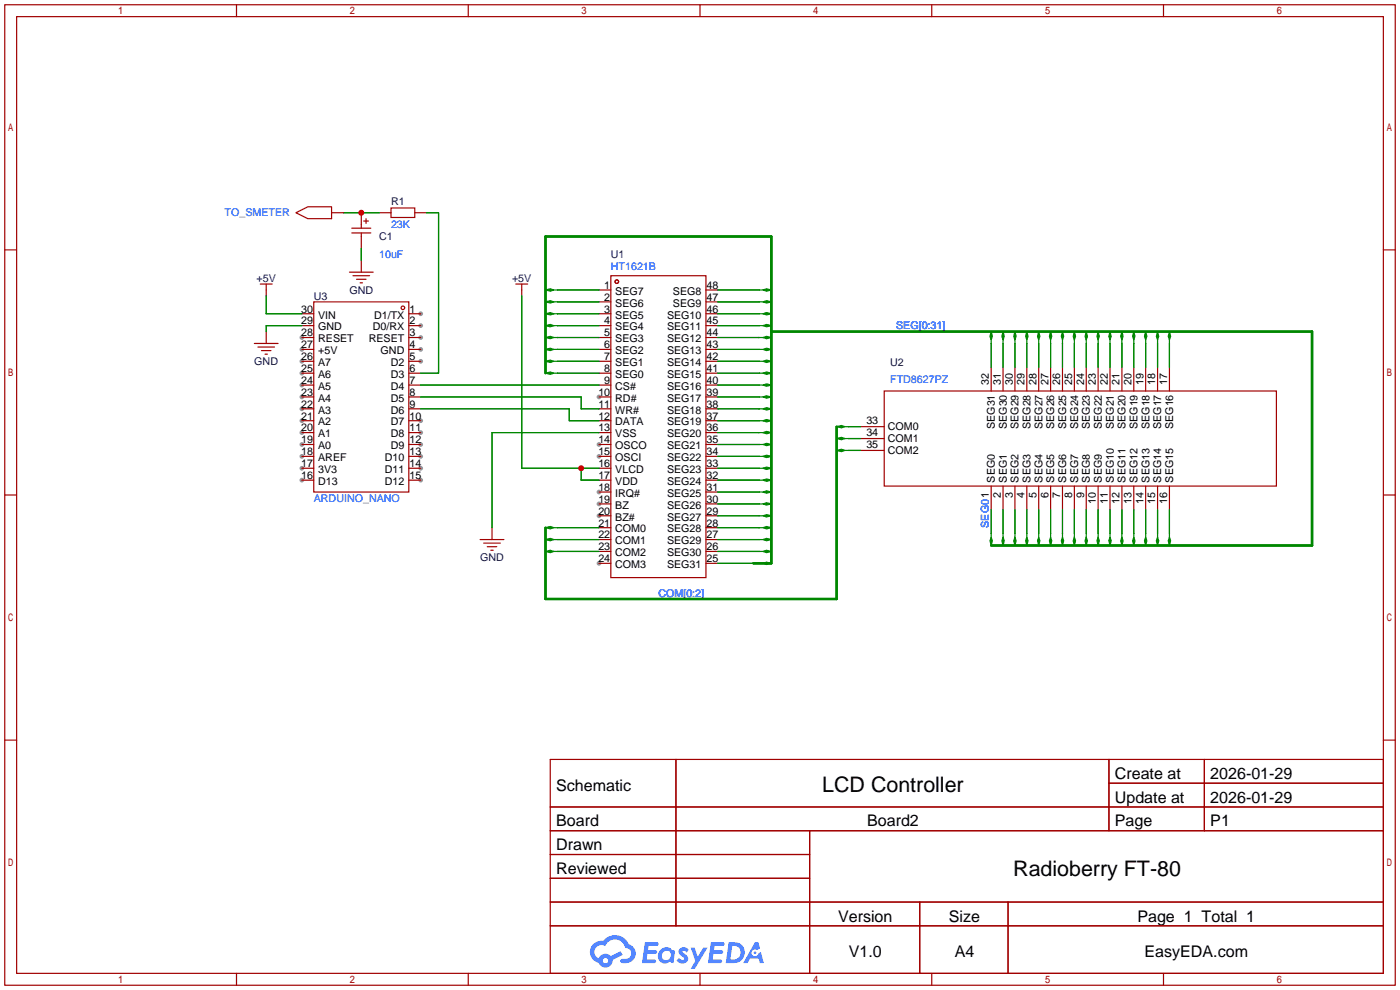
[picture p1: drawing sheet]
<svg xmlns="http://www.w3.org/2000/svg" width="299mm" height="212mm" viewBox="0 0 299 212" stroke-linecap="round" stroke-linejoin="round" font-family="sans-serif">
<g fill="#999">
<circle cx="128" cy="84.8" r=".51"/>
<circle cx="128" cy="95" r=".51"/>
<circle cx="128" cy="97.5" r=".51"/>
<circle cx="128" cy="105.2" r=".51"/>
<circle cx="128" cy="107.7" r=".51"/>
<circle cx="128" cy="110.2" r=".51"/>
<circle cx="128" cy="120.4" r=".51"/>
<circle cx="89.9" cy="67.1" r=".51"/>
<circle cx="89.9" cy="69.6" r=".51"/>
<circle cx="89.9" cy="72.1" r=".51"/>
<circle cx="89.9" cy="74.7" r=".51"/>
<circle cx="89.9" cy="77.2" r=".51"/>
<circle cx="89.9" cy="89.9" r=".51"/>
<circle cx="89.9" cy="92.5" r=".51"/>
<circle cx="89.9" cy="95" r=".51"/>
<circle cx="89.9" cy="97.5" r=".51"/>
<circle cx="89.9" cy="100.1" r=".51"/>
<circle cx="89.9" cy="102.6" r=".51"/>
<circle cx="64.5" cy="102.6" r=".51"/>
<circle cx="64.5" cy="100.1" r=".51"/>
<circle cx="64.5" cy="97.5" r=".51"/>
<circle cx="64.5" cy="95" r=".51"/>
<circle cx="64.5" cy="92.5" r=".51"/>
<circle cx="64.5" cy="89.9" r=".51"/>
<circle cx="64.5" cy="87.4" r=".51"/>
<circle cx="64.5" cy="84.8" r=".51"/>
<circle cx="64.5" cy="82.3" r=".51"/>
<circle cx="64.5" cy="79.8" r=".51"/>
<circle cx="64.5" cy="77.2" r=".51"/>
<circle cx="64.5" cy="74.7" r=".51"/>
<circle cx="64.5" cy="72.1" r=".51"/>
</g>
<g fill="none" stroke="#a10000" stroke-width=".25">
<path d="M1 1h297.2v209.6h-297.2zM3.6 3.6h292.1v204.4h-292.1zM50.5 1v2.6M100.1 1v2.6M149.6 1v2.6M199.1 1v2.6M248.7 1v2.6M1 53.4h2.6M295.7 53.4h2.5M1 105.8h2.6M295.7 105.8h2.5M1 158.2h2.6"/>
<path d="M295.7 158.2h2.5M117.6 162.3h178.1v45.7h-178.1zM117.6 172.5h178.1M117.6 177.5h178.1M144.5 162.3v35.6M173 177.5v30.5M237 162.3v15.2M237 167.4h58.7M257.4 162.3v15.2M117.6 182.6h55.4M117.6 192.8h178.1M117.6 187.7h55.4"/>
<path d="M117.6 197.9h178.1M196.6 192.8v15.2M215.4 192.8v15.2M50.5 208v2.6M100.1 208v2.6M149.6 208v2.6M199.1 208v2.6M248.7 208v2.6"/>
</g>
<g fill="#5487ff">
<path d="M145.3 202.7a1.3 1.3 0 0 1 1.9 .3l-.4 .6a.54 .54 0 0 0-.9-.2l.1 .2a1.34 1.34 0 0 1 .9 1.8 1.47 1.47 0 0 1-2.3-.1l.5-.6 .8 .5a.31 .31 0 0 0 .4-.3 .31 .31 0 0 0-.3-.4 1.12 1.12 0 0 1-.7-1.8z"/>
<path d="M147.6 202.5h.9l.6 2 1.2-2h.9l-2.7 4.6h-.9l1-1.7z"/>
<path d="M137.8 201.4h1.7a1.31 1.31 0 0 1 1.2 .2 .4 .4 0 0 1-.3 .5l-1.8 .1-.1 .9h1.6a.4 .4 0 0 1 .4 .4 .4 .4 0 0 1-.5 .4h-1.6l-.2 1.2h1.4a.46 .46 0 0 1 .5 0 .46 .46 0 0 1 .1 .5l-.4 .2h-2.6z"/>
<path d="M151.9 201.4h1.7a1.32 1.32 0 0 1 1.2 .2 .39 .39 0 0 1-.3 .5l-1.8 .1-.1 .9h1.6a.4 .4 0 0 1 .4 .4 .4 .4 0 0 1-.4 .4h-1.7l-.2 1.2h1.4a.46 .46 0 0 1 .5 0 .46 .46 0 0 1 .1 .5l-.4 .2h-2.6z"/>
<path d="M161.3 201.4h.8l.3 1.3-.6 .4a.75 .75 0 0 0-1.1 .3 .75 .75 0 0 0 .5 1 .75 .75 0 0 0 .9-.7l.5-.2 .6 2.3h-.8l-.3-.9h-1.8l-.5 .9h-1z"/>
<path d="M155.7 201.4l-.6 4.4h1.5a2.27 2.27 0 0 0 2.6-2.2 2.27 2.27 0 0 0-2.7-2.2zM156.5 202.1a1.5 1.5 0 0 1 1.8 1.6 1.5 1.5 0 0 1-1.9 1.4h-.3z"/>
<path d="M141.2 203a1.6 1.6 0 0 0-.3 2.3 1.6 1.6 0 0 0 2.3 .2l.7 .3 .3-2.4-.1-.3-.5-.1a1.58 1.58 0 0 0-2.4 0zM141.8 203.5a.98 .98 0 0 1 1.6 .4 .98 .98 0 0 1-1.1 1.3 .94 .94 0 0 1-.9-.7 .94 .94 0 0 1 .4-1z"/>
<path d="M126.8 201.8a2.37 2.37 0 0 0 1.1 4 1.54 1.54 0 0 0 1.8 1 1.54 1.54 0 0 0 1.2-1.6l2.2-1.1-.5-.8-2 1a1.57 1.57 0 0 0-2.7 .5 1.5 1.5 0 0 1-.7-2.1 1.5 1.5 0 0 1 2.2-.5 2.23 2.23 0 0 1 2.3-1.4 2.23 2.23 0 0 1 2 1.8 1.16 1.16 0 0 1 1.2 1.1 1.16 1.16 0 0 1-1.1 1.2h-.7a.47 .47 0 0 0-.5 .4 .47 .47 0 0 0 .4 .5 2.17 2.17 0 0 0 2.5-.9 2.17 2.17 0 0 0-.3-2.7l-.8-.4a3.2 3.2 0 0 0-5.5-.7l-1.1 .1zM128.8 205.3a.6 .6 0 0 1 1.2 0 .6 .6 0 0 1-1.2 0z"/>
<circle cx="161.4" cy="203.6" r=".28"/>
</g>
<g fill="none" stroke="#a10000" stroke-width=".25">
<path d="M63.2 45.5l2.6-1.3h5.1v2.5h-5.1zM70.9 45.5h2.5M74.7 58.2h5.1M75.2 48.8h4M75.2 49.8h4M75.4 58.9h3.6M76.2 59.7h2M77.2 45.5v3.3M77.2 49.8v3.3M77.2 55.6v2.6M77.7 47.2h1M78.2 46.7v1.1"/>
<path d="M81 45.5h2.6M83.6 44.4h5v2.1h-5zM88.6 45.5h2.6M130.6 58.9h20.3v64.5h-20.3zM54.4 73.4h5M55.1 74.2h3.6M55.6 60.7h2.6M55.9 74.9h2M56.6 75.7h.5M56.9 60.7v2.5M56.9 70.9v2.5M64.5 67.1h2.6"/>
<path d="M64.5 69.6h2.6M64.5 72.1h2.6M64.5 74.7h2.6M64.5 77.2h2.6M64.5 79.8h2.6M67.1 64.5h20.3v40.7h-20.3zM77 60.5h.5M87.4 67.1h2.5M87.4 69.6h2.5M87.4 72.1h2.5M87.4 74.7h2.5M87.4 77.2h2.5"/>
<path d="M87.4 79.8h2.5M110.2 60.7h2.6M111.5 60.7v2.5M128 62h2.6M128 64.5h2.6M128 67.1h2.6M128 69.6h2.6M128 72.1h2.6M128 74.7h2.6M128 77.2h2.6M128 79.8h2.6M150.9 62h2.5"/>
<path d="M150.9 64.5h2.5M150.9 67.1h2.5M150.9 69.6h2.5M150.9 72.1h2.5M150.9 74.7h2.5M150.9 77.2h2.5M150.9 79.8h2.5M211.8 78.5v5.1M214.4 78.5v5.1M216.9 78.5v5.1M219.5 78.5v5.1M222 78.5v5.1"/>
<path d="M224.5 78.5v5.1M227.1 78.5v5.1M229.6 78.5v5.1M232.2 78.5v5.1M234.7 78.5v5.1M237.2 78.5v5.1M239.8 78.5v5.1M242.3 78.5v5.1M244.9 78.5v5.1M247.4 78.5v5.1M249.9 78.5v5.1M64.5 82.3h2.6"/>
<path d="M64.5 84.8h2.6M64.5 87.4h2.6M64.5 89.9h2.6M64.5 92.5h2.6M64.5 95h2.6M64.5 97.5h2.6M87.4 82.3h2.5M87.4 84.8h2.5M87.4 87.4h2.5M87.4 89.9h2.5M87.4 92.5h2.5M87.4 95h2.5"/>
<path d="M87.4 97.5h2.5M128 82.3h2.6M128 84.8h2.6M128 87.4h2.6M128 89.9h2.6M128 92.5h2.6M128 95h2.6M128 97.5h2.6M150.9 82.3h2.5M150.9 84.8h2.5M150.9 87.4h2.5M150.9 89.9h2.5"/>
<path d="M150.9 92.5h2.5M150.9 95h2.5M150.9 97.5h2.5M183.9 91.2h5.1M183.9 93.7h5.1M183.9 96.3h5.1M189 83.6h83.8v20.3h-83.8zM64.5 100.1h2.6M64.5 102.6h2.6M87.4 100.1h2.5M87.4 102.6h2.5M102.6 115.3h5.1"/>
<path d="M103.4 116.1h3.5M104.1 116.8h2.1M104.9 117.6h.5M105.2 112.8v2.5M128 100.1h2.6M128 102.6h2.6M128 105.2h2.6M128 107.7h2.6M128 110.2h2.6M128 112.8h2.6M128 115.3h2.6M128 117.9h2.6"/>
<path d="M150.9 100.1h2.5M150.9 102.6h2.5M150.9 105.2h2.5M150.9 107.7h2.5M150.9 110.2h2.5M150.9 112.8h2.5M150.9 115.3h2.5M150.9 117.9h2.5M211.8 103.9v5.1M214.4 103.9v5.1M216.9 103.9v5.1M219.5 103.9v5.1"/>
<path d="M222 103.9v5.1M224.5 103.9v5.1M227.1 103.9v5.1M229.6 103.9v5.1M232.2 103.9v5.1M234.7 103.9v5.1M237.2 103.9v5.1M239.8 103.9v5.1M242.3 103.9v5.1M244.9 103.9v5.1M247.4 103.9v5.1M249.9 103.9v5.1"/>
<path d="M128 120.4h2.6M150.9 120.4h2.5"/>
<circle cx="86.1" cy="65.8" r=".38"/>
<circle cx="131.8" cy="60.2" r=".38"/>
</g>
<path d="M116.6 79.8v-29.3h48.2v69.9h-3.8M164.8 70.9h115.6v45.7h-68.6M178.8 91.2v36.8h-62.2v-15.2" fill="none" stroke="#008700" stroke-width=".51"/>
<g fill="none" stroke="#008700" stroke-width=".25">
<path d="M73.4 45.5h7.6M77.2 53.1v2.5M91.2 45.5h2.5v34.3h-3.8M56.9 63.2v3.9h7.6M64.5 69.6h-7.6v1.3M111.5 63.2v36.9h16.5M118.4 62h9.6M118.4 64.5h9.6M118.4 67.1h9.6M118.4 69.6h9.6M118.4 72.1h9.6M118.4 74.7h9.6"/>
<path d="M118.4 77.2h9.6M118.4 79.8h9.6M153.4 62h9.7M153.4 64.5h9.7M153.4 67.1h9.7M153.4 69.6h9.7M153.4 72.1h9.7M153.4 74.7h9.7M153.4 77.2h9.7M153.4 79.8h9.7M211.8 72.6v5.9M214.4 72.6v5.9"/>
<path d="M216.9 72.6v5.9M219.5 72.6v5.9M222 72.6v5.9M224.5 72.6v5.9M227.1 72.6v5.9M229.6 72.6v5.9M232.2 72.6v5.9M234.7 72.6v5.9M237.2 72.6v5.9M239.8 72.6v5.9M242.3 72.6v5.9M244.9 72.6v5.9"/>
<path d="M247.4 72.6v5.9M249.9 72.6v5.9M89.9 82.3h38.1M89.9 84.8h34.3v2.6h3.8M89.9 87.4h31.8v2.5h6.3M128 92.5h-22.8v20.3M153.4 82.3h9.7M153.4 84.8h9.7M153.4 87.4h9.7M153.4 89.9h9.7M153.4 92.5h9.7M153.4 95h9.7"/>
<path d="M153.4 97.5h9.7M180.6 91.2h3.3M180.6 93.7h3.3M180.6 96.3h3.3M118.4 112.8h9.6M118.4 115.3h9.6M118.4 117.9h9.6M124.2 100.1v2.5h3.8M153.4 112.8h9.7M153.4 115.3h9.7M153.4 117.9h9.7M153.4 100.1h9.7"/>
<path d="M153.4 102.6h9.7M153.4 105.2h9.7M153.4 107.7h9.7M153.4 110.2h9.7M211.8 109v5.8M214.4 109v5.8M216.9 109v5.8M219.5 109v5.8M222 109v5.8M224.5 109v5.8M227.1 109v5.8M229.6 109v5.8"/>
<path d="M232.2 109v5.8M234.7 109v5.8M237.2 109v5.8M239.8 109v5.8M242.3 109v5.8M244.9 109v5.8M247.4 109v5.8M249.9 109v5.8M153.4 120.4h9.7"/>
</g>
<g fill="#008700" stroke="#008700" stroke-width=".25">
<path d="M116.6 112.8l1-.3 .8 .3-.8 .2z"/>
<path d="M116.6 115.3l1-.2 .8 .2-.8 .3z"/>
<path d="M116.6 117.9l1-.3 .8 .3-.8 .2z"/>
<path d="M178.8 91.2l1-.3 .8 .3-.8 .2z"/>
<path d="M178.8 93.7l1-.2 .8 .2-.8 .3z"/>
<path d="M178.8 96.3l1-.3 .8 .3-.8 .2z"/>
<path d="M116.6 62l1-.3 .8 .3-.8 .2z"/>
<path d="M116.6 64.5l1-.2 .8 .2-.8 .3z"/>
<path d="M116.6 67.1l1-.3 .8 .3-.8 .2z"/>
<path d="M116.6 69.6l1-.3 .8 .3-.8 .2z"/>
<path d="M116.6 72.1l1-.2 .8 .2-.8 .3z"/>
<path d="M116.6 74.7l1-.3 .8 .3-.8 .2z"/>
<path d="M116.6 77.2l1-.2 .8 .2-.8 .3z"/>
<path d="M116.6 79.8l1-.3 .8 .3-.8 .2z"/>
<path d="M163.1 62l.7-.3 1 .3-1 .2z"/>
<path d="M163.1 64.5l.7-.2 1 .2-1 .3z"/>
<path d="M163.1 67.1l.7-.3 1 .3-1 .2z"/>
<path d="M163.1 69.6l.7-.3 1 .3-1 .2z"/>
<path d="M163.1 72.1l.7-.2 1 .2-1 .3z"/>
<path d="M163.1 74.7l.7-.3 1 .3-1 .2z"/>
<path d="M163.1 77.2l.7-.2 1 .2-1 .3z"/>
<path d="M163.1 79.8l.7-.3 1 .3-1 .2z"/>
<path d="M163.1 82.3l.7-.3 1 .3-1 .2z"/>
<path d="M163.1 84.8l.7-.2 1 .2-1 .3z"/>
<path d="M163.1 87.4l.7-.3 1 .3-1 .2z"/>
<path d="M163.1 89.9l.7-.2 1 .2-1 .3z"/>
<path d="M163.1 92.5l.7-.3 1 .3-1 .2z"/>
<path d="M163.1 95l.7-.3 1 .3-1 .2z"/>
<path d="M163.1 97.5l.7-.2 1 .2-1 .3z"/>
<path d="M163.1 100.1l.7-.3 1 .3-1 .2z"/>
<path d="M163.1 102.6l.7-.2 1 .2-1 .3z"/>
<path d="M163.1 105.2l.7-.3 1 .3-1 .2z"/>
<path d="M163.1 107.7l.7-.3 1 .3-1 .2z"/>
<path d="M163.1 110.2l.7-.2 1 .2-1 .3z"/>
<path d="M163.1 112.8l.7-.3 1 .3-1 .2z"/>
<path d="M163.1 115.3l.7-.2 1 .2-1 .3z"/>
<path d="M163.1 117.9l.7-.3 1 .3-1 .2z"/>
<path d="M163.1 120.4l.7-.3 1 .3-1 .2z"/>
<path d="M249.9 114.8l.3 .8-.3 1-.2-1z"/>
<path d="M249.9 70.9l.3 1-.3 .7-.2-.7z"/>
<path d="M247.4 70.9l.2 1-.2 .7-.3-.7z"/>
<path d="M244.9 70.9l.2 1-.2 .7-.3-.7z"/>
<path d="M242.3 70.9l.3 1-.3 .7-.2-.7z"/>
<path d="M239.8 70.9l.2 1-.2 .7-.3-.7z"/>
<path d="M237.2 70.9l.3 1-.3 .7-.2-.7z"/>
<path d="M234.7 70.9l.2 1-.2 .7-.3-.7z"/>
<path d="M232.2 70.9l.2 1-.2 .7-.3-.7z"/>
<path d="M229.6 70.9l.3 1-.3 .7-.2-.7z"/>
<path d="M227.1 70.9l.2 1-.2 .7-.3-.7z"/>
<path d="M224.5 70.9l.3 1-.3 .7-.2-.7z"/>
<path d="M222 70.9l.2 1-.2 .7-.3-.7z"/>
<path d="M219.5 70.9l.2 1-.2 .7-.3-.7z"/>
<path d="M216.9 70.9l.3 1-.3 .7-.2-.7z"/>
<path d="M214.4 70.9l.2 1-.2 .7-.3-.7z"/>
<path d="M211.8 70.9l.3 1-.3 .7-.2-.7z"/>
<path d="M247.4 114.8l.2 .8-.2 1-.3-1z"/>
<path d="M244.9 114.8l.2 .8-.2 1-.3-1z"/>
<path d="M242.3 114.8l.3 .8-.3 1-.2-1z"/>
<path d="M239.8 114.8l.2 .8-.2 1-.3-1z"/>
<path d="M237.2 114.8l.3 .8-.3 1-.2-1z"/>
<path d="M234.7 114.8l.2 .8-.2 1-.3-1z"/>
<path d="M232.2 114.8l.2 .8-.2 1-.3-1z"/>
<path d="M229.6 114.8l.3 .8-.3 1-.2-1z"/>
<path d="M227.1 114.8l.2 .8-.2 1-.3-1z"/>
<path d="M224.5 114.8l.3 .8-.3 1-.2-1z"/>
<path d="M222 114.8l.2 .8-.2 1-.3-1z"/>
<path d="M219.5 114.8l.2 .8-.2 1-.3-1z"/>
<path d="M216.9 114.8l.3 .8-.3 1-.2-1z"/>
<path d="M214.4 114.8l.2 .8-.2 1-.3-1z"/>
<path d="M211.8 114.8l.3 .8-.3 1-.2-1z"/>
</g>
<g fill="#c00">
<circle cx="124.2" cy="100.1" r=".63"/>
<circle cx="77.2" cy="45.5" r=".63"/>
</g>
<g font-size="4.6">
<text x="175.7" y="169.3">LCD Controller</text>
<text x="216.6" y="187.1">Radioberry FT-80</text>
</g>
<g font-size="3.4">
<text x="238.3" y="166.5">Create at</text>
<text x="258.7" y="166.5">2026-01-29</text>
<text x="118.9" y="169">Schematic</text>
<text x="238.3" y="171.6">Update at</text>
<text x="258.7" y="171.6">2026-01-29</text>
<text x="118.9" y="176.6">Board</text>
<text x="185.3" y="176.6">Board2</text>
<text x="238.3" y="176.6">Page</text>
<text x="258.7" y="176.6">P1</text>
<text x="118.9" y="181.7">Drawn</text>
<text x="118.9" y="186.8">Reviewed</text>
<text x="179.1" y="197">Version</text>
<text x="202.8" y="197">Size</text>
<text x="243.1" y="197">Page 1 Total 1</text>
<text x="181.4" y="204.6">V1.0</text>
<text x="204" y="204.6">A4</text>
<text x="244.6" y="204.6">EasyEDA.com</text>
</g>
<g font-size="2.3" fill="#00f">
<text x="48" y="46.3">TO_SMETER</text>
<text x="83.6" y="48.8">23K</text>
<text x="81" y="55.1">10uF</text>
<text x="130.6" y="57.7">HT1621B</text>
<text x="191.5" y="70.4">SEG[0:31]</text>
<text x="190.2" y="81.8">FTD8627PZ</text>
<text x="67.1" y="107.2">ARDUINO_NANO</text>
<text x="211.4" y="112.8" transform="rotate(-90 211.4 112.8)">SEG01</text>
<text x="140.7" y="127.5">COM[0:2]</text>
</g>
<g font-size="2.3" fill="#000080">
<text x="83.6" y="43.7">R1</text>
<text x="81" y="51.3">C1</text>
<text x="130.6" y="55.1">U1</text>
<text x="54.8" y="60.2">+5V</text>
<text x="67.1" y="64">U3</text>
<text x="74.7" y="62.8">GND</text>
<text x="109.4" y="60.2">+5V</text>
<text x="54.4" y="78">GND</text>
<text x="190.2" y="78.3">U2</text>
<text x="102.6" y="119.9">GND</text>
</g>
<g font-size="2.3">
<text x="129.2" y="61.7">1</text>
<text x="129.2" y="64.3">2</text>
<text x="131.5" y="63">SEG7</text>
<text x="131.5" y="65.5">SEG6</text>
<text x="143.8" y="65.5">SEG9</text>
<text x="143.8" y="63">SEG8</text>
<text x="151" y="64.3">47</text>
<text x="151" y="61.7">48</text>
<text x="64.4" y="71.9">28</text>
<text x="64.4" y="69.3">29</text>
<text x="64.4" y="66.8">30</text>
<text x="68" y="70.6">GND</text>
<text x="68" y="68.1">VIN</text>
<text x="79.7" y="70.6">D0/RX</text>
<text x="80" y="68.1">D1/TX</text>
<text x="87.5" y="66.8">1</text>
<text x="87.5" y="69.3">2</text>
<text x="87.5" y="71.9">3</text>
<text x="129.2" y="66.8">3</text>
<text x="129.2" y="69.3">4</text>
<text x="129.2" y="71.9">5</text>
<text x="131.5" y="68.1">SEG5</text>
<text x="131.5" y="70.6">SEG4</text>
<text x="142.6" y="70.6">SEG11</text>
<text x="142.6" y="68.1">SEG10</text>
<text x="151" y="71.9">44</text>
<text x="151" y="69.3">45</text>
<text x="151" y="66.8">46</text>
<text x="64.4" y="77">26</text>
<text x="64.4" y="74.4">27</text>
<text x="68" y="75.7">+5V</text>
<text x="68" y="73.2">RESET</text>
<text x="78.8" y="73.2">RESET</text>
<text x="81.4" y="75.7">GND</text>
<text x="87.5" y="74.4">4</text>
<text x="87.5" y="77">5</text>
<text x="129.2" y="74.4">6</text>
<text x="129.2" y="77">7</text>
<text x="131.5" y="73.2">SEG3</text>
<text x="131.5" y="75.7">SEG2</text>
<text x="142.6" y="75.7">SEG13</text>
<text x="142.6" y="73.2">SEG12</text>
<text x="151" y="77">42</text>
<text x="151" y="74.4">43</text>
<text x="64.4" y="82">24</text>
<text x="64.4" y="79.5">25</text>
<text x="68" y="83.3">A5</text>
<text x="68" y="80.8">A6</text>
<text x="68" y="78.2">A7</text>
<text x="83.5" y="78.2">D2</text>
<text x="83.5" y="80.8">D3</text>
<text x="83.5" y="83.3">D4</text>
<text x="87.5" y="79.5">6</text>
<text x="87.5" y="82">7</text>
<text x="129.2" y="79.5">8</text>
<text x="129.2" y="82">9</text>
<text x="131.5" y="78.2">SEG1</text>
<text x="131.5" y="80.8">SEG0</text>
<text x="131.5" y="83.3">CS#</text>
<text x="142.6" y="83.3">SEG16</text>
<text x="142.6" y="80.8">SEG15</text>
<text x="142.6" y="78.2">SEG14</text>
<text x="151" y="82">40</text>
<text x="151" y="79.5">41</text>
<text x="211.4" y="82.3" transform="rotate(-90 211.4 82.3)">32</text>
<text x="213.9" y="82.3" transform="rotate(-90 213.9 82.3)">31</text>
<text x="216.4" y="82.3" transform="rotate(-90 216.4 82.3)">30</text>
<text x="219" y="82.3" transform="rotate(-90 219 82.3)">29</text>
<text x="221.5" y="82.3" transform="rotate(-90 221.5 82.3)">28</text>
<text x="224.1" y="82.3" transform="rotate(-90 224.1 82.3)">27</text>
<text x="226.6" y="82.3" transform="rotate(-90 226.6 82.3)">26</text>
<text x="229.1" y="82.3" transform="rotate(-90 229.1 82.3)">25</text>
<text x="231.7" y="82.3" transform="rotate(-90 231.7 82.3)">24</text>
<text x="234.2" y="82.3" transform="rotate(-90 234.2 82.3)">23</text>
<text x="236.8" y="82.3" transform="rotate(-90 236.8 82.3)">22</text>
<text x="239.3" y="82.3" transform="rotate(-90 239.3 82.3)">21</text>
<text x="241.8" y="82.3" transform="rotate(-90 241.8 82.3)">20</text>
<text x="244.4" y="82.3" transform="rotate(-90 244.4 82.3)">19</text>
<text x="246.9" y="82.3" transform="rotate(-90 246.9 82.3)">18</text>
<text x="249.5" y="82.3" transform="rotate(-90 249.5 82.3)">17</text>
<text x="64.4" y="89.7">21</text>
<text x="64.4" y="87.1">22</text>
<text x="64.4" y="84.6">23</text>
<text x="68" y="88.4">A3</text>
<text x="68" y="85.9">A4</text>
<text x="83.5" y="85.9">D5</text>
<text x="83.5" y="88.4">D6</text>
<text x="87.5" y="84.6">8</text>
<text x="87.5" y="87.1">9</text>
<text x="87.5" y="89.7">10</text>
<text x="127.9" y="84.6">10</text>
<text x="127.9" y="87.1">11</text>
<text x="127.9" y="89.7">12</text>
<text x="131.5" y="85.9">RD#</text>
<text x="131.5" y="88.4">WR#</text>
<text x="142.6" y="88.4">SEG18</text>
<text x="142.6" y="85.9">SEG17</text>
<text x="151" y="89.7">37</text>
<text x="151" y="87.1">38</text>
<text x="151" y="84.6">39</text>
<text x="64.4" y="94.7">19</text>
<text x="64.4" y="92.2">20</text>
<text x="68" y="93.5">A1</text>
<text x="68" y="90.9">A2</text>
<text x="83.5" y="90.9">D7</text>
<text x="83.5" y="93.5">D8</text>
<text x="87.5" y="92.2">11</text>
<text x="87.5" y="94.7">12</text>
<text x="127.9" y="92.2">13</text>
<text x="127.9" y="94.7">14</text>
<text x="131.5" y="90.9">DATA</text>
<text x="131.5" y="93.5">VSS</text>
<text x="142.6" y="93.5">SEG20</text>
<text x="142.6" y="90.9">SEG19</text>
<text x="151" y="94.7">35</text>
<text x="151" y="92.2">36</text>
<text x="185.2" y="90.7">33</text>
<text x="185.2" y="93.2">34</text>
<text x="185.2" y="95.8">35</text>
<text x="189.7" y="92">COM0</text>
<text x="189.7" y="94.5">COM1</text>
<text x="212.6" y="91.7" transform="rotate(-90 212.6 91.7)">SEG31</text>
<text x="215.2" y="91.7" transform="rotate(-90 215.2 91.7)">SEG30</text>
<text x="217.7" y="91.7" transform="rotate(-90 217.7 91.7)">SEG29</text>
<text x="220.2" y="91.7" transform="rotate(-90 220.2 91.7)">SEG28</text>
<text x="222.8" y="91.7" transform="rotate(-90 222.8 91.7)">SEG27</text>
<text x="225.3" y="91.7" transform="rotate(-90 225.3 91.7)">SEG26</text>
<text x="227.9" y="91.7" transform="rotate(-90 227.9 91.7)">SEG25</text>
<text x="230.4" y="91.7" transform="rotate(-90 230.4 91.7)">SEG24</text>
<text x="232.9" y="91.7" transform="rotate(-90 232.9 91.7)">SEG23</text>
<text x="235.5" y="91.7" transform="rotate(-90 235.5 91.7)">SEG22</text>
<text x="238" y="91.7" transform="rotate(-90 238 91.7)">SEG21</text>
<text x="240.6" y="91.7" transform="rotate(-90 240.6 91.7)">SEG20</text>
<text x="243.1" y="91.7" transform="rotate(-90 243.1 91.7)">SEG19</text>
<text x="245.6" y="91.7" transform="rotate(-90 245.6 91.7)">SEG18</text>
<text x="248.2" y="91.7" transform="rotate(-90 248.2 91.7)">SEG17</text>
<text x="250.7" y="91.7" transform="rotate(-90 250.7 91.7)">SEG16</text>
<text x="64.4" y="99.8">17</text>
<text x="64.4" y="97.3">18</text>
<text x="68" y="101.1">3V3</text>
<text x="68" y="98.6">AREF</text>
<text x="68" y="96">A0</text>
<text x="82.2" y="98.6">D10</text>
<text x="82.2" y="101.1">D11</text>
<text x="83.5" y="96">D9</text>
<text x="87.5" y="97.3">13</text>
<text x="87.5" y="99.8">14</text>
<text x="127.9" y="97.3">15</text>
<text x="127.9" y="99.8">16</text>
<text x="131.5" y="96">OSCO</text>
<text x="131.5" y="98.6">OSCI</text>
<text x="131.5" y="101.1">VLCD</text>
<text x="142.6" y="101.1">SEG23</text>
<text x="142.6" y="98.6">SEG22</text>
<text x="142.6" y="96">SEG21</text>
<text x="151" y="99.8">33</text>
<text x="151" y="97.3">34</text>
<text x="189.7" y="97.1">COM2</text>
<text x="64.4" y="102.4">16</text>
<text x="68" y="103.6">D13</text>
<text x="82.2" y="103.6">D12</text>
<text x="87.5" y="102.4">15</text>
<text x="127.9" y="102.4">17</text>
<text x="127.9" y="104.9">18</text>
<text x="127.9" y="107.4">19</text>
<text x="131.5" y="103.6">VDD</text>
<text x="131.5" y="106.2">IRQ#</text>
<text x="142.6" y="106.2">SEG25</text>
<text x="142.6" y="103.6">SEG24</text>
<text x="151" y="107.4">30</text>
<text x="151" y="104.9">31</text>
<text x="151" y="102.4">32</text>
<text x="212.6" y="103.1" transform="rotate(-90 212.6 103.1)">SEG0</text>
<text x="213.9" y="106.4" transform="rotate(-90 213.9 106.4)">2</text>
<text x="215.2" y="103.1" transform="rotate(-90 215.2 103.1)">SEG1</text>
<text x="216.4" y="106.4" transform="rotate(-90 216.4 106.4)">3</text>
<text x="217.7" y="103.1" transform="rotate(-90 217.7 103.1)">SEG2</text>
<text x="219" y="106.4" transform="rotate(-90 219 106.4)">4</text>
<text x="220.2" y="103.1" transform="rotate(-90 220.2 103.1)">SEG3</text>
<text x="221.5" y="106.4" transform="rotate(-90 221.5 106.4)">5</text>
<text x="222.8" y="103.1" transform="rotate(-90 222.8 103.1)">SEG4</text>
<text x="224.1" y="106.4" transform="rotate(-90 224.1 106.4)">6</text>
<text x="225.3" y="103.1" transform="rotate(-90 225.3 103.1)">SEG5</text>
<text x="226.6" y="106.4" transform="rotate(-90 226.6 106.4)">7</text>
<text x="227.9" y="103.1" transform="rotate(-90 227.9 103.1)">SEG6</text>
<text x="229.1" y="106.4" transform="rotate(-90 229.1 106.4)">8</text>
<text x="230.4" y="103.1" transform="rotate(-90 230.4 103.1)">SEG7</text>
<text x="231.7" y="106.4" transform="rotate(-90 231.7 106.4)">9</text>
<text x="232.9" y="103.1" transform="rotate(-90 232.9 103.1)">SEG8</text>
<text x="234.2" y="107.7" transform="rotate(-90 234.2 107.7)">10</text>
<text x="235.5" y="103.1" transform="rotate(-90 235.5 103.1)">SEG9</text>
<text x="236.8" y="107.7" transform="rotate(-90 236.8 107.7)">11</text>
<text x="238" y="103.1" transform="rotate(-90 238 103.1)">SEG10</text>
<text x="239.3" y="107.7" transform="rotate(-90 239.3 107.7)">12</text>
<text x="240.6" y="103.1" transform="rotate(-90 240.6 103.1)">SEG11</text>
<text x="241.8" y="107.7" transform="rotate(-90 241.8 107.7)">13</text>
<text x="243.1" y="103.1" transform="rotate(-90 243.1 103.1)">SEG12</text>
<text x="244.4" y="107.7" transform="rotate(-90 244.4 107.7)">14</text>
<text x="245.6" y="103.1" transform="rotate(-90 245.6 103.1)">SEG13</text>
<text x="246.9" y="107.7" transform="rotate(-90 246.9 107.7)">15</text>
<text x="248.2" y="103.1" transform="rotate(-90 248.2 103.1)">SEG14</text>
<text x="249.5" y="107.7" transform="rotate(-90 249.5 107.7)">16</text>
<text x="250.7" y="103.1" transform="rotate(-90 250.7 103.1)">SEG15</text>
<text x="127.9" y="110">20</text>
<text x="127.9" y="112.5">21</text>
<text x="131.5" y="108.7">BZ</text>
<text x="131.5" y="111.3">BZ#</text>
<text x="131.5" y="113.8">COM0</text>
<text x="142.6" y="113.8">SEG28</text>
<text x="142.6" y="111.3">SEG27</text>
<text x="142.6" y="108.7">SEG26</text>
<text x="151" y="112.5">28</text>
<text x="151" y="110">29</text>
<text x="127.9" y="115.1">22</text>
<text x="127.9" y="117.6">23</text>
<text x="131.5" y="116.3">COM1</text>
<text x="131.5" y="118.9">COM2</text>
<text x="142.6" y="118.9">SEG30</text>
<text x="142.6" y="116.3">SEG29</text>
<text x="151" y="117.6">26</text>
<text x="151" y="115.1">27</text>
<text x="127.9" y="120.1">24</text>
<text x="131.5" y="121.4">COM3</text>
<text x="142.6" y="121.4">SEG31</text>
<text x="151" y="120.1">25</text>
</g>
</svg>
